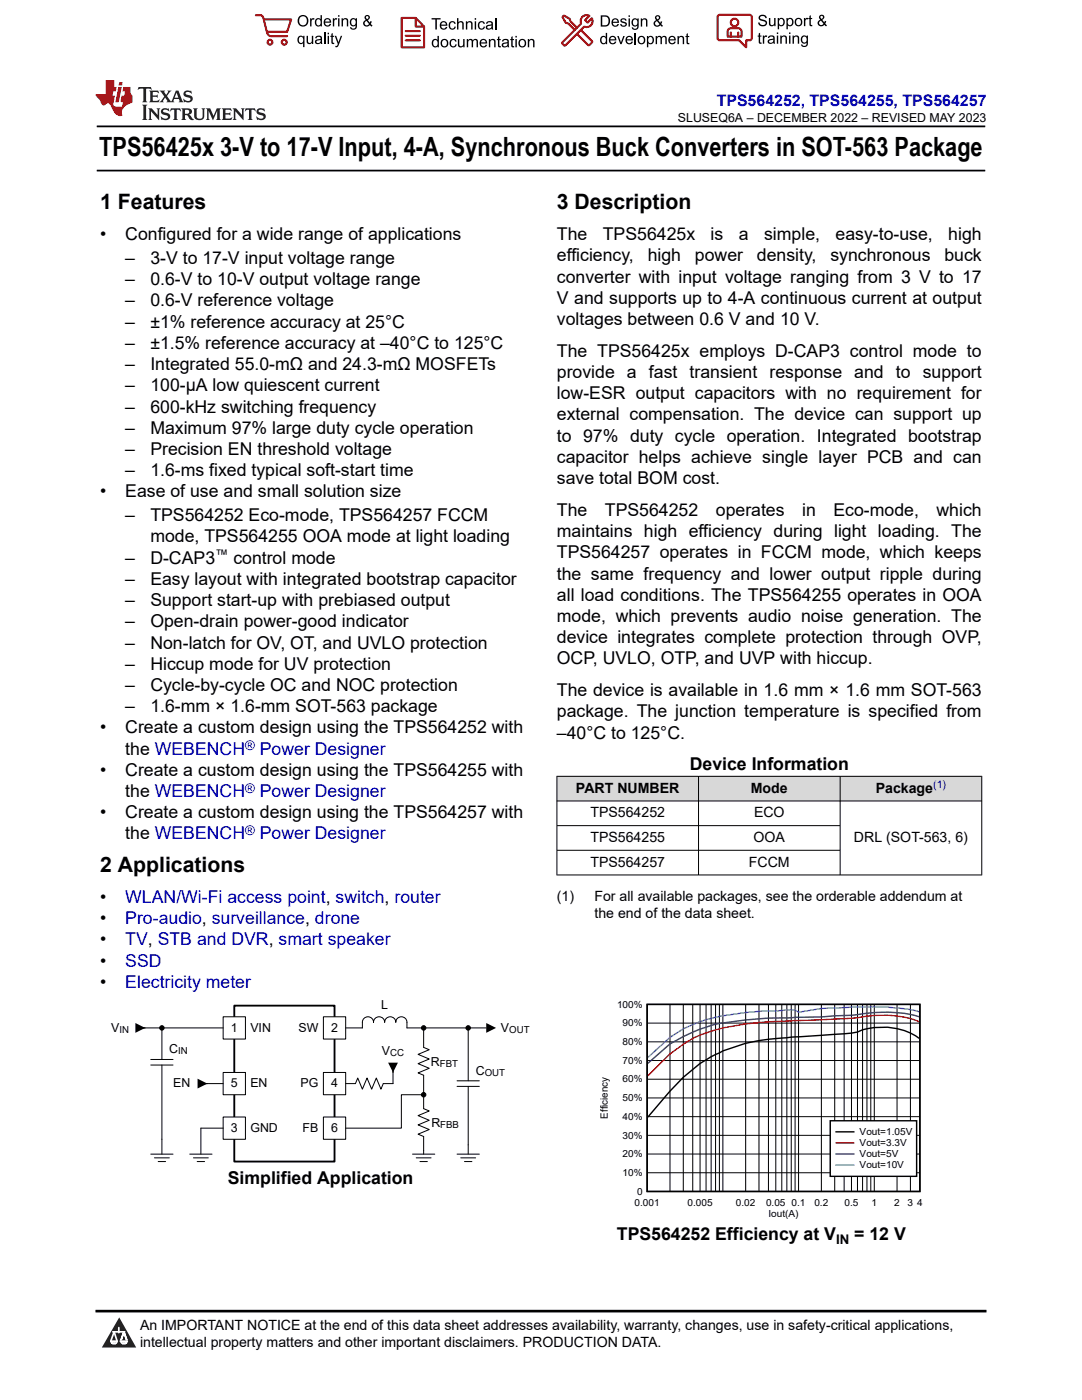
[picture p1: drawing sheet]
<svg xmlns="http://www.w3.org/2000/svg" width="216mm" height="279mm" viewBox="0 0 216 279" stroke-linecap="round" stroke-linejoin="round" font-family="sans-serif">
<path d="M19.3 25.2h177.3M19.3 34h177.3" fill="none" stroke="#000" stroke-width=".35"/>
<g fill="#d8d8d8">
<path d="M111.1 154.9h84.8v5h-84.8z" fill-rule="evenodd"/>
<path d="M111.2 155h28.1v4.8h-28.1z" fill-rule="evenodd"/>
<path d="M139.4 155h28.2v4.8h-28.2z" fill-rule="evenodd"/>
<path d="M167.7 155h28.1v4.8h-28.1z" fill-rule="evenodd"/>
</g>
<path d="M111.1 154.9h84.9M111.1 159.9h84.9M111.1 154.9v19.8M139.4 154.9v19.8M167.6 154.9v19.8M195.9 154.9v19.8M111.1 164.8h56.6M111.1 174.6h84.9M111.1 169.7h56.6" fill="none" stroke="#000" stroke-width=".2"/>
<path d="M46.8 200.7h20v31.1h-20z" fill="none" stroke="#000" stroke-width=".37"/>
<g fill="#fff" stroke="#000" stroke-width=".2">
<path d="M44.5 214h4.5v4.5h-4.5z" fill-rule="evenodd"/>
<path d="M44.5 202.9h4.5v4.5h-4.5z" fill-rule="evenodd"/>
<path d="M44.5 222.9h4.5v4.5h-4.5z" fill-rule="evenodd"/>
<path d="M64.5 214h4.5v4.5h-4.5z" fill-rule="evenodd"/>
<path d="M64.5 202.9h4.5v4.5h-4.5z" fill-rule="evenodd"/>
<path d="M64.5 222.9h4.5v4.5h-4.5z" fill-rule="evenodd"/>
</g>
<g fill="none" stroke="#000" stroke-width=".2">
<path d="M27.7 205.1h16.8M30.1 212.6h4.4M30.1 211.4h4.4M32.3 205.1v6.3M32.3 212.6v17.7M44.5 216.3h-4.4M69 205.1h3.3v-1.1a1.11 1.11 0 0 1 1.1-1.1 1.11 1.11 0 0 1 1.1 1.1 1.11 1.11 0 0 1 1.1-1.1 1.11 1.11 0 0 1 1.2 1.1 1.11 1.11 0 0 1 1.1-1.1 1.11 1.11 0 0 1 1.1 1.1 1.11 1.11 0 0 1 1.1-1.1 1.11 1.11 0 0 1 1.1 1.1v1.1h15.8M78.4 212.9v3.4h-1.9l-.5 1.1-.9-2.3-.9 2.3-1-2.3-.9 2.3-.9-2.3-.5 1.2h-1.9M84.5 205.1v3.9l1.1 .5-2.2 .9 2.2 .9-2.2 1 2.2 .9-2.2 .9 1.1 .5v6.7l1.1 .4-2.2 .9 2.2 1-2.2 .9 2.2 .9-2.2 .9 1.1 .5v3.5M84.5 218.5h-4.4v6.6h-11.1M91.2 216.8h4.4M91.2 215.7h4.4"/>
<path d="M93.4 205.1v10.6M93.4 216.8v13.5M129.1 219.1h54.5M129.1 215.4h54.5M129.1 211.7h54.5M129.1 207.9h54.5M129.1 204.2h54.5M133.7 200.4v37.4M136.3 200.4v37.4M138.2 200.4v37.4M139.7 200.4v37.4M140.9 200.4v37.4"/>
<path d="M141.9 200.4v37.4M142.8 200.4v37.4M143.5 200.4v37.4M144.2 200.4v37.4M148.8 200.4v37.4M151.4 200.4v37.4M153.3 200.4v37.4M154.8 200.4v37.4M156 200.4v37.4M157 200.4v37.4M157.9 200.4v37.4M158.7 200.4v37.4"/>
<path d="M159.3 200.4v37.4M163.9 200.4v37.4M166.6 200.4v37.4M168.4 200.4v37.4M169.9 200.4v37.4M171.1 200.4v37.4M172.1 200.4v37.4M173 200.4v37.4M173.8 200.4v37.4M174.5 200.4v37.4M179 200.4v37.4M181.7 200.4v37.4"/>
<path d="M30.1 230.3h4.4M30.8 231.1h3M31.6 231.8h1.4M37.9 230.3h4.4M38.6 231.1h3M39.3 231.8h1.5M44.5 225.1h-4.4v5.2M82.3 230.3h4.5M83.1 231.1h2.9M83.8 231.8h1.5M91.2 230.3h4.4M91.9 231.1h3"/>
<path d="M92.7 231.8h1.5M129.1 230.3h54.5M129.1 234h54.5M129.1 226.6h54.5M129.1 222.9h54.5"/>
</g>
<g fill="#000" stroke="#000" stroke-width=".2">
<circle cx="32.3" cy="205.1" r=".44"/>
<circle cx="84.5" cy="205.1" r=".44"/>
<circle cx="84.5" cy="218.5" r=".44"/>
<circle cx="93.4" cy="205.1" r=".44"/>
</g>
<path d="M27 204.2l2 .9-2 1zM39.4 215.3l2 1-2 .9zM77.4 212.1h2l-1 1.9zM97 204.2l2 .9-2 1z" fill="#000"/>
<path d="M129.1 200.5h54.4v37.3h-54.4zM183.4 207.2a12.9 12.9 0 0 0-12.3-1.2l-2.7 .3-9.1 .6a74 74 0 0 0-10.5 1.3l-4.6 1.5a29.8 29.8 0 0 0-10.5 8.1l-4.4 5.1" fill="none" stroke="#000" stroke-width=".28"/>
<path d="M183.4 203.9a21.5 21.5 0 0 0-12.3-.8l-16.3 .8a52 52 0 0 0-12.9 1.9 20.7 20.7 0 0 0-8.2 4.5l-4.4 4.4" fill="none" stroke="#f00" stroke-width=".28"/>
<path d="M183.4 202.9a29.3 29.3 0 0 0-13.5-.3l-6 .4-9.1 .2a69.4 69.4 0 0 0-12.9 1.5 32 32 0 0 0-8.2 3.6l-4.4 3.9" fill="none" stroke="#156" stroke-width=".28"/>
<path d="M183.4 201.9a44.1 44.1 0 0 0-12.3-.9l-7.2 .3-4.6 .7-.6-.4-3.9 .2a56 56 0 0 0-12.9 1.4 24 24 0 0 0-8.2 3.8l-4.4 4" fill="none" stroke="#0bc" stroke-width=".28"/>
<path d="M165.7 223.7h17.2v11.1h-17.2z" fill-rule="evenodd" fill="#fff"/>
<path d="M165.7 223.7h17.2v11.1h-17.2zM166.8 225.9h3.6" fill="none" stroke="#000" stroke-width=".28"/>
<path d="M166.8 228.1h3.6" fill="none" stroke="#f00" stroke-width=".28"/>
<path d="M166.8 230.3h3.6" fill="none" stroke="#156" stroke-width=".28"/>
<path d="M166.8 232.5h3.6" fill="none" stroke="#0bc" stroke-width=".28"/>
<path d="M0 0h215.9v23.8h-215.9z" fill-rule="evenodd" fill="#fff"/>
<path d="M27.7 17.4l-.2 .6 .5-.3h.6v.1v2.2l-.2 .4h1l-.2-.4v-2.2v-.1h.5l.5 .3-.1-.6zM29.8 18.1l.2 .4v1.5l-.2 .4h1.9l.1-.6a1.08 1.08 0 0 1-1.3 .2v-.7h.6l.4 .2v-.6l-.4 .2h-.6v-.6l.2-.1a1 1 0 0 1 1 .2l-.1-.5zM31.8 18.1l1 1.1-1 1.2h.9l-.2-.2 .4-.7 .5 .7-.2 .2h1.6l-.2-.2 .1-.4h1l.1 .4-.1 .2h.9l-.2-.3-.8-2h-.5l-1 2.2-.8-1.1 .9-1.1h-.8l.2 .2-.5 .7-.3-.7 .1-.2zM35.2 18.5l.4 1h-.8zM36.8 18.2a.65 .65 0 0 0-.2 .7 .65 .65 0 0 0 .6 .5l.7 .2 .1 .2a.79 .79 0 0 1-.7 .4 .79 .79 0 0 1-.7-.5l.1 .7 .2-.1a.93 .93 0 0 0 1.1 .1 .93 .93 0 0 0 .4-1 1.46 1.46 0 0 0-1.2-.6l-.1-.3a1.09 1.09 0 0 1 1.2 .2l-.2-.6-.1 .1-.6-.2zM28.4 20.9l.2 .4v2.3l-.2 .3h1l-.2-.3v-2.3l.2-.4zM29.6 21.6l.2 .4v1.6l-.2 .3h.8l-.3-.3v-1.4l1.7 1.8v-2l.2-.4h-.8l.2 .2 .1 1.1-1.2-1.3zM32.3 21.8a.65 .65 0 0 0-.2 .7 .65 .65 0 0 0 .7 .4l.6 .2 .1 .2a.79 .79 0 0 1-.7 .4 .79 .79 0 0 1-.7-.5l.1 .7 .2-.1a.93 .93 0 0 0 1.1 .1 .93 .93 0 0 0 .4-.9 1.46 1.46 0 0 0-1.2-.6l-.1-.4a1.09 1.09 0 0 1 1.2 .2l-.2-.6-.1 .1-.6-.1zM34.1 21.6l-.1 .7a.63 .63 0 0 1 .7-.4l.1 1.7-.3 .3h1l-.2-.3v-1.7a.66 .66 0 0 1 .8 .4l-.1-.7zM36.2 21.6l.2 .4v1.6l-.2 .3h.9l-.2-.2v-.7h.5l.1 .2a.79 .79 0 0 0 1.2 .6l-1-.9a.61 .61 0 0 0 .6-.6 .61 .61 0 0 0-.5-.6zM36.9 21.9h.2a.47 .47 0 0 1 .5 .1 .47 .47 0 0 1 .1 .5l-.2 .2h-.6zM38.5 21.6l.2 .2a2.27 2.27 0 0 0 .4 2 1.04 1.04 0 0 0 1.7-.7v-1.3l.2-.2h-.8l.2 .4v1.1a.6 .6 0 0 1-.6 .6 .6 .6 0 0 1-.6-.6v-1.1l.3-.4zM41.1 21.6l.2 .4v1.6l-.2 .3h.7l-.2-.3v-1.5l.9 1.9 .8-1.9v1.5l-.2 .3h1l-.3-.3v-1.6l.3-.4h-.8l-.7 1.5-.7-1.5zM44.3 21.6l.2 .4v1.6l-.2 .3h1.9l.1-.5a1.09 1.09 0 0 1-1.3 .1v-.6h.6l.4 .1v-.6l-.4 .2h-.6v-.6l.2-.1a1.01 1.01 0 0 1 1 .3l-.1-.6zM46.4 21.6l.3 .4v1.6l-.3 .3h.8l-.2-.3v-1.4l1.6 1.8v-2l.2-.4h-.7l.2 .2v1.1l-1.2-1.3zM49 21.6l-.1 .7a.63 .63 0 0 1 .8-.4v1.7l-.3 .3h1l-.2-.3v-1.7a.66 .66 0 0 1 .8 .4l-.1-.7zM51.4 21.8a.65 .65 0 0 0-.2 .7 .65 .65 0 0 0 .6 .4l.6 .2 .2 .2a.79 .79 0 0 1-.8 .4 .79 .79 0 0 1-.6-.5l.1 .7 .2-.1a.93 .93 0 0 0 1 .1 .93 .93 0 0 0 .5-.9 1.46 1.46 0 0 0-1.3-.6l-.1-.4a1.09 1.09 0 0 1 1.3 .2l-.2-.6-.2 .1-.5-.1z" fill="#231f20"/>
<path d="M21.1 16v2.8h-2.1l.1 .3 .9 1a.95 .95 0 0 0 .9 .9 .59 .59 0 0 1 .6-.4 .59 .59 0 0 1 .5 .4l.4 .8a1.59 1.59 0 0 0 2.1 1.3 1.61 1.61 0 0 1 1-2.2l1-.4-.1-1.5a1.59 1.59 0 0 1-.4-1.6h-1.4l-.2 .9h.5l-.1 .8h-.5l-.2 1v.2l.4 .1-.2 .9h-.6a.73 .73 0 0 1-1.1-.7l.3-1.5h-.5l.2-.8h.5l.2-.9h-.5v-1.4zM23.6 17.4l-.6 3h.7l.6-3zM23.8 16.4l-.1 .7h.7l.1-.7z" fill="#ed1c24"/>
<g fill="#000">
<path d="M59.4 4.2a1.12 1.12 0 0 1 2.2 0 1.12 1.12 0 0 1-2.2 0zM59.9 3.5a.89 .89 0 0 0-.1 1.1 .89 .89 0 0 0 1.1 .4 .88 .88 0 0 0 .3-1.3 .88 .88 0 0 0-1.3-.2z" fill-rule="evenodd"/>
<path d="M59.5 7.3l.5-.2 .5 .3v-.3h.3v2.3h-.3v-.8a.74 .74 0 0 1-1 0 .74 .74 0 0 1-.1-1zM59.8 7.5a.57 .57 0 0 0-.2 .7 .57 .57 0 0 0 .8 .2 .57 .57 0 0 0 .1-.7 .57 .57 0 0 0-.7-.2z" fill-rule="evenodd"/>
<path d="M61.9 3.6h.2v.3l.2-.2 .3-.1 .2 .1-.1 .3a.36 .36 0 0 0-.5 0 .36 .36 0 0 0 0 .4v.9h-.3z" fill-rule="evenodd"/>
<path d="M61.2 7.1h.3v.9a.41 .41 0 0 0 .4 .6 .41 .41 0 0 0 .3-.6v-.9h.3v1.7h-.2v-.3a.58 .58 0 0 1-.7 .3 .58 .58 0 0 1-.4-.6z" fill-rule="evenodd"/>
<path d="M63 3.8l.5-.2 .5 .2v-.8h.2v2.3h-.2v-.2a.75 .75 0 0 1-1-.1 .75 .75 0 0 1-.1-1zM63.2 4a.57 .57 0 0 0-.1 .7 .57 .57 0 0 0 .8 .2 .57 .57 0 0 0 .1-.7 .57 .57 0 0 0-.8-.2z" fill-rule="evenodd"/>
<path d="M63 7.3a.74 .74 0 0 1 1-.1 .74 .74 0 0 1 .3 .9v.7h-.3v-.2a.57 .57 0 0 1-.8 .2 .57 .57 0 0 1-.2-.8l1-.3a.41 .41 0 0 0-.4-.4 .41 .41 0 0 0-.4 .4l-.3-.1zM63.2 8.2a.35 .35 0 0 0 .2 .5 .35 .35 0 0 0 .5-.3l.1-.4z" fill-rule="evenodd"/>
<path d="M65.4 6.5h.3v.3h-.3zM65.4 7.1h.3v1.7h-.3z" fill-rule="evenodd"/>
<path d="M64.8 3.8a.76 .76 0 0 1 .9-.1 .76 .76 0 0 1 .4 .8h-1.2a.47 .47 0 0 0 .3 .6 .47 .47 0 0 0 .6-.4l.3 .1a.82 .82 0 0 1-1.3 .3 .82 .82 0 0 1 0-1.3zM65 4l-.1 .3h.9l-.3-.4z" fill-rule="evenodd"/>
<path d="M66.4 3.6h.3v.3l.1-.2 .4-.1 .1 .1-.1 .3a.36 .36 0 0 0-.4 0 .36 .36 0 0 0-.1 .4v.9h-.3z" fill-rule="evenodd"/>
<path d="M66.1 6.7l.3-.1v.5h.3v.3h-.3v.9l.1 .2h.2v.3a.41 .41 0 0 1-.4-.1 .41 .41 0 0 1-.2-.4v-.9h-.2v-.3h.2z" fill-rule="evenodd"/>
<path d="M66.8 7.1h.3l.4 1.4 .5-1.4h.3l-.6 1.7a.57 .57 0 0 1-.8 .6v-.3a.37 .37 0 0 0 .5-.3z" fill-rule="evenodd"/>
<path d="M67.5 3h.2v.3h-.2zM67.5 3.6h.2v1.7h-.2z" fill-rule="evenodd"/>
<path d="M68.2 3.6h.2v.3a.58 .58 0 0 1 .7-.3 .58 .58 0 0 1 .4 .7v1h-.3v-1a.4 .4 0 0 0-.4-.5 .4 .4 0 0 0-.4 .6v.9h-.2z" fill-rule="evenodd"/>
<path d="M70 3.8l.5-.2 .5 .2v-.2h.2v1.5a.71 .71 0 0 1-.5 .8 .71 .71 0 0 1-.8-.5h.2a.46 .46 0 0 0 .6 .3 .46 .46 0 0 0 .3-.6 .78 .78 0 0 1-1.1-.2 .78 .78 0 0 1 .1-1.1zM70.2 4a.53 .53 0 0 0-.1 .8 .53 .53 0 0 0 .8 0 .54 .54 0 0 0 0-.7 .54 .54 0 0 0-.7-.1z" fill-rule="evenodd"/>
<path d="M72.9 3.1a.53 .53 0 0 1 .8 .1 .53 .53 0 0 1-.3 .8l.4 .5 .1-.3 .3 .1-.2 .5 .3 .3-.2 .2-.3-.3a.71 .71 0 0 1-1.2 .1 .71 .71 0 0 1 .4-1.1l-.3-.5zM73 3.5a.3 .3 0 0 0 .6 0 .3 .3 0 0 0-.6 0zM72.9 4.3a.45 .45 0 0 0 0 .7 .45 .45 0 0 0 .7-.2l-.5-.6z" fill-rule="evenodd"/>
<path d="M86.1 3.6h1.8v.3h-.7v2h-.3v-2h-.8z" fill-rule="evenodd"/>
<path d="M86.3 8l.5-.2 .5 .2v-.8h.3v2.2h-.3v-.2a.76 .76 0 0 1-1 0 .76 .76 0 0 1-.1-1zM86.6 8.1a.58 .58 0 0 0-.2 .8 .58 .58 0 0 0 .8 .2 .58 .58 0 0 0 .1-.8 .58 .58 0 0 0-.7-.2z" fill-rule="evenodd"/>
<path d="M88.2 7.9a.81 .81 0 0 1 1.1 .2 .81 .81 0 0 1-.2 1.1 .81 .81 0 0 1-1.1-.1l-.1-.8zM88.3 8.1a.57 .57 0 0 0 0 .9 .57 .57 0 0 0 .8 0 .57 .57 0 0 0 0-.8 .57 .57 0 0 0-.8-.1z" fill-rule="evenodd"/>
<path d="M88 4.4a.77 .77 0 0 1 .9-.1 .77 .77 0 0 1 .4 .8h-1.3a.48 .48 0 0 0 .4 .6 .48 .48 0 0 0 .6-.3h.3a.83 .83 0 0 1-1.3 .4 .83 .83 0 0 1 0-1.4zM88.2 4.6l-.2 .3h1l-.3-.4z" fill-rule="evenodd"/>
<path d="M89.7 4.4a.7 .7 0 0 1 1.2 .3l-.2 .1a.45 .45 0 0 0-.6-.3 .45 .45 0 0 0-.3 .6 .45 .45 0 0 0 .3 .6 .45 .45 0 0 0 .6-.4h.3a.76 .76 0 0 1-1.1 .6 .76 .76 0 0 1-.3-1.1z" fill-rule="evenodd"/>
<path d="M89.9 8a.7 .7 0 0 1 1.2 .3h-.3a.45 .45 0 0 0-.5-.3 .45 .45 0 0 0-.3 .6 .45 .45 0 0 0 .3 .6 .45 .45 0 0 0 .6-.4l.2 .1a.76 .76 0 0 1-1 .5 .76 .76 0 0 1-.4-1.1z" fill-rule="evenodd"/>
<path d="M91.2 3.6h.3v.8a.59 .59 0 0 1 .7-.2 .59 .59 0 0 1 .3 .7v1h-.2v-1a.4 .4 0 0 0-.5-.4 .4 .4 0 0 0-.3 .5v.9h-.3z" fill-rule="evenodd"/>
<path d="M91.4 7.8h.2v.9a.41 .41 0 0 0 .5 .5 .41 .41 0 0 0 .3-.5v-.9h.3v1.6h-.3v-.2a.58 .58 0 0 1-.7 .3 .58 .58 0 0 1-.3-.7z" fill-rule="evenodd"/>
<path d="M93 4.2h.2v.3a.59 .59 0 0 1 .7-.3 .59 .59 0 0 1 .4 .7v1h-.3v-1a.41 .41 0 0 0-.4-.5 .41 .41 0 0 0-.4 .6v.9h-.2z" fill-rule="evenodd"/>
<path d="M93.1 7.8h.3v.2a.56 .56 0 0 1 1 0 .54 .54 0 0 1 .6-.2 .54 .54 0 0 1 .4 .5v1.1h-.3v-1a.34 .34 0 0 0-.3-.4 .34 .34 0 0 0-.4 .3v1.1h-.3v-1a.38 .38 0 0 0-.5-.4 .38 .38 0 0 0-.2 .6v.8h-.3z" fill-rule="evenodd"/>
<path d="M94.7 3.6h.3v.3h-.3zM94.7 4.2h.3v1.7h-.3z" fill-rule="evenodd"/>
<path d="M95.5 4.4a.7 .7 0 0 1 1.3 .3l-.3 .1a.45 .45 0 0 0-.6-.3 .45 .45 0 0 0-.3 .6 .45 .45 0 0 0 .3 .6 .45 .45 0 0 0 .6-.4h.3a.76 .76 0 0 1-1.1 .6 .76 .76 0 0 1-.3-1.1z" fill-rule="evenodd"/>
<path d="M95.9 8a.77 .77 0 0 1 .9-.2 .77 .77 0 0 1 .4 .9h-1.2a.48 .48 0 0 0 .3 .5 .48 .48 0 0 0 .6-.3h.3a.83 .83 0 0 1-1.3 .4 .83 .83 0 0 1 0-1.3zM96.1 8.1l-.1 .4h.9l-.2-.5z" fill-rule="evenodd"/>
<path d="M97.5 7.8h.3v.2a.59 .59 0 0 1 .7-.2 .59 .59 0 0 1 .4 .6v1h-.3v-1a.41 .41 0 0 0-.5-.4 .41 .41 0 0 0-.3 .5v.9h-.3z" fill-rule="evenodd"/>
<path d="M97.1 4.4a.74 .74 0 0 1 1-.1 .74 .74 0 0 1 .3 .9v.7h-.3v-.2a.59 .59 0 0 1-.8 .2 .59 .59 0 0 1-.3-.8l1.1-.3a.42 .42 0 0 0-.4-.4 .42 .42 0 0 0-.5 .4l-.2-.1zM97.3 5.3a.36 .36 0 0 0 .2 .5 .36 .36 0 0 0 .5-.2l.1-.5z" fill-rule="evenodd"/>
<path d="M99.4 7.4l.2-.2v.6h.3v.2h-.3v1l.1 .2h.2l.1 .2a.41 .41 0 0 1-.5 0 .41 .41 0 0 1-.1-.4v-1h-.2v-.2h.2z" fill-rule="evenodd"/>
<path d="M100.3 8a.74 .74 0 0 1 .9-.2 .74 .74 0 0 1 .3 .9l.1 .7h-.3v-.2a.59 .59 0 0 1-.8 .3 .59 .59 0 0 1-.3-.8l1-.3a.42 .42 0 0 0-.3-.4 .42 .42 0 0 0-.5 .3h-.3zM100.5 8.8a.36 .36 0 0 0 .1 .5 .36 .36 0 0 0 .5-.2l.2-.5z" fill-rule="evenodd"/>
<path d="M102 7.4l.3-.2v.6h.3v.2h-.3v1l.1 .2h.2v.2a.41 .41 0 0 1-.5 0 .41 .41 0 0 1-.1-.4v-1h-.2v-.2h.2z" fill-rule="evenodd"/>
<path d="M102.8 7.2h.3v.3h-.3zM102.8 7.8h.3v1.6h-.3z" fill-rule="evenodd"/>
<path d="M103.7 7.9a.81 .81 0 0 1 1.1 .2 .81 .81 0 0 1-.1 1.1 .81 .81 0 0 1-1.2-.1v-.8zM103.9 8.1a.57 .57 0 0 0-.1 .9 .57 .57 0 0 0 .8 0 .57 .57 0 0 0 0-.8 .57 .57 0 0 0-.7-.1z" fill-rule="evenodd"/>
<path d="M105.3 7.8h.3v.2a.59 .59 0 0 1 .7-.2 .59 .59 0 0 1 .4 .6v1h-.3v-1a.41 .41 0 0 0-.5-.4 .41 .41 0 0 0-.3 .5v.9h-.3z" fill-rule="evenodd"/>
<path d="M119.9 3.1h.7a1.12 1.12 0 0 1 1.1 1.1 1.12 1.12 0 0 1-1 1.1h-.8zM120.2 3.3v1.7h.4a.86 .86 0 0 0 .8-.8 .86 .86 0 0 0-.8-.9z" fill-rule="evenodd"/>
<path d="M119.9 7.4l.5-.3 .5 .3v-.8h.2v2.2h-.2v-.2a.75 .75 0 0 1-1 0 .75 .75 0 0 1-.1-1zM120.1 7.5a.57 .57 0 0 0-.1 .8 .57 .57 0 0 0 .8 .2 .57 .57 0 0 0 .1-.8 .57 .57 0 0 0-.8-.2z" fill-rule="evenodd"/>
<path d="M121.7 7.4a.76 .76 0 0 1 .9-.2 .76 .76 0 0 1 .4 .9h-1.2a.47 .47 0 0 0 .3 .5 .47 .47 0 0 0 .6-.3h.3a.82 .82 0 0 1-1.3 .4 .82 .82 0 0 1 0-1.3zM121.9 7.5l-.1 .3h.9l-.3-.4z" fill-rule="evenodd"/>
<path d="M122.2 3.9a.76 .76 0 0 1 .9-.2 .76 .76 0 0 1 .4 .9h-1.2a.47 .47 0 0 0 .4 .5 .47 .47 0 0 0 .5-.3h.3a.82 .82 0 0 1-1.3 .4 .82 .82 0 0 1 0-1.3zM122.5 4l-.2 .3h.9l-.2-.4z" fill-rule="evenodd"/>
<path d="M123.9 3.8a.71 .71 0 0 1 1.1 .3h-.2a.32 .32 0 0 0-.4-.3 .32 .32 0 0 0-.3 .4h.1a.75 .75 0 0 1 .9 .8 .72 .72 0 0 1-.7 .3 .72 .72 0 0 1-.7-.5h.3a.36 .36 0 0 0 .4 .4 .36 .36 0 0 0 .3-.5 .8 .8 0 0 1-.9-.7z" fill-rule="evenodd"/>
<path d="M123.2 7.2h.3l.4 1.3 .5-1.3h.3l-.7 1.6h-.2z" fill-rule="evenodd"/>
<path d="M125.4 3.1h.3v.3h-.3zM125.4 3.7h.3v1.6h-.3z" fill-rule="evenodd"/>
<path d="M125 7.4a.76 .76 0 0 1 .9-.2 .76 .76 0 0 1 .4 .9h-1.2a.47 .47 0 0 0 .3 .5 .47 .47 0 0 0 .6-.3h.3a.82 .82 0 0 1-1.3 .4 .82 .82 0 0 1 0-1.3zM125.2 7.5l-.1 .3h.9l-.2-.4z" fill-rule="evenodd"/>
<path d="M126.2 3.9l.5-.3 .5 .3v-.2h.2v1.4a.71 .71 0 0 1-.5 .8 .71 .71 0 0 1-.8-.5l.2 .1a.46 .46 0 0 0 .6 .2 .46 .46 0 0 0 .3-.6 .78 .78 0 0 1-1.1-.1 .78 .78 0 0 1 .1-1.1zM126.4 4a.53 .53 0 0 0-.1 .8 .53 .53 0 0 0 .8 0 .54 .54 0 0 0 0-.7 .54 .54 0 0 0-.7-.1z" fill-rule="evenodd"/>
<path d="M127.5 7.3a.8 .8 0 0 1 1.1 .2 .8 .8 0 0 1-.1 1.1 .8 .8 0 0 1-1.2-.1v-.8zM127.7 7.5a.56 .56 0 0 0-.1 .9 .56 .56 0 0 0 .8-.1 .56 .56 0 0 0 0-.7 .56 .56 0 0 0-.7-.1z" fill-rule="evenodd"/>
<path d="M127.9 3.7h.2v.2a.58 .58 0 0 1 .7-.2 .58 .58 0 0 1 .4 .6v1h-.3v-1a.4 .4 0 0 0-.4-.4 .4 .4 0 0 0-.4 .5v.9h-.2z" fill-rule="evenodd"/>
<path d="M129.1 7.2h.2v.2a.72 .72 0 0 1 1-.1 .72 .72 0 0 1 .2 1 .64 .64 0 0 1-.5 .5 .64 .64 0 0 1-.6-.2v.8h-.3zM129.5 7.5a.56 .56 0 0 0-.2 .8 .56 .56 0 0 0 .8 .2 .56 .56 0 0 0 .1-.8 .56 .56 0 0 0-.7-.2z" fill-rule="evenodd"/>
<path d="M130.8 7.2h.3v.2a.55 .55 0 0 1 .9 0 .53 .53 0 0 1 .6-.3 .53 .53 0 0 1 .4 .6v1.1h-.2v-1a.34 .34 0 0 0-.3-.4 .34 .34 0 0 0-.4 .3v1.1h-.3v-1a.37 .37 0 0 0-.5-.4 .37 .37 0 0 0-.2 .6v.8h-.3z" fill-rule="evenodd"/>
<path d="M130.8 3.2a.53 .53 0 0 1 .9 .1 .53 .53 0 0 1-.4 .8l.4 .5 .2-.4 .2 .1-.2 .5 .4 .3-.2 .3-.3-.4a.71 .71 0 0 1-1.2 .1 .71 .71 0 0 1 .3-1.1l-.2-.5zM130.9 3.6a.3 .3 0 0 0 .6 0 .3 .3 0 0 0-.6 0zM130.9 4.3a.45 .45 0 0 0 0 .7 .45 .45 0 0 0 .7-.2l-.5-.6z" fill-rule="evenodd"/>
<path d="M133.6 7.4a.76 .76 0 0 1 .9-.2 .76 .76 0 0 1 .3 .9h-1.2a.47 .47 0 0 0 .4 .5 .47 .47 0 0 0 .6-.3h.2a.82 .82 0 0 1-1.2 .4 .82 .82 0 0 1 0-1.3zM133.8 7.5l-.2 .3h1l-.3-.4z" fill-rule="evenodd"/>
<path d="M135.2 7.2h.2v.2a.58 .58 0 0 1 .7-.2 .58 .58 0 0 1 .4 .6v1h-.3v-1a.4 .4 0 0 0-.4-.4 .4 .4 0 0 0-.3 .5v.9h-.3z" fill-rule="evenodd"/>
<path d="M137 6.8l.3-.2v.6h.2v.2h-.2v1v.2h.2l.1 .2a.41 .41 0 0 1-.5 0 .41 .41 0 0 1-.1-.5v-.9h-.2v-.2h.2z" fill-rule="evenodd"/>
<path d="M151.6 3.1a.88 .88 0 0 1 1.4 .5h-.3a.49 .49 0 0 0-.5-.5 .49 .49 0 0 0-.5 .6l.1 .1a1.06 1.06 0 0 1 1.2 1 .95 .95 0 0 1-.9 .4 .95 .95 0 0 1-.8-.7h.3a.58 .58 0 0 0 .6 .5 .58 .58 0 0 0 .5-.6l-.2-.1a.95 .95 0 0 1-1.1-.9z" fill-rule="evenodd"/>
<path d="M151.4 6.7l.3-.2v.6h.2v.2h-.2v1v.2h.2l.1 .2a.41 .41 0 0 1-.5 0 .41 .41 0 0 1-.1-.5v-.9h-.2v-.2h.2z" fill-rule="evenodd"/>
<path d="M152.2 7.1h.3v.2l.1-.2h.4h.1l-.1 .3a.36 .36 0 0 0-.4 0 .36 .36 0 0 0-.1 .5v.8h-.3z" fill-rule="evenodd"/>
<path d="M153.3 7.3a.74 .74 0 0 1 1-.2 .74 .74 0 0 1 .3 .9l.1 .7h-.3l-.1-.2a.57 .57 0 0 1-.8 .3 .57 .57 0 0 1-.1-.9l.9-.2a.41 .41 0 0 0-.4-.4 .41 .41 0 0 0-.4 .3h-.3zM153.5 8.1a.35 .35 0 0 0 .2 .5 .35 .35 0 0 0 .5-.2l.1-.5z" fill-rule="evenodd"/>
<path d="M153.4 3.6h.3v.9a.41 .41 0 0 0 .4 .5 .41 .41 0 0 0 .4-.5v-.9h.2v1.6h-.2v-.2a.58 .58 0 0 1-.7 .2 .58 .58 0 0 1-.4-.6z" fill-rule="evenodd"/>
<path d="M155 6.5h.3v.3h-.3zM155 7.1h.3v1.6h-.3z" fill-rule="evenodd"/>
<path d="M155.2 3.6h.2v.2a.72 .72 0 0 1 1-.1 .72 .72 0 0 1 .2 1 .64 .64 0 0 1-.5 .5 .64 .64 0 0 1-.6-.2v.8h-.3zM155.6 3.9a.56 .56 0 0 0-.2 .8 .56 .56 0 0 0 .8 .2 .56 .56 0 0 0 .1-.8 .56 .56 0 0 0-.7-.2z" fill-rule="evenodd"/>
<path d="M155.7 7.1h.3v.2a.58 .58 0 0 1 .7-.2 .58 .58 0 0 1 .3 .6v1h-.3v-1a.4 .4 0 0 0-.4-.4 .4 .4 0 0 0-.3 .5v.9h-.3z" fill-rule="evenodd"/>
<path d="M156.9 3.6h.3v.2a.72 .72 0 0 1 .9-.1 .72 .72 0 0 1 .2 1 .64 .64 0 0 1-.4 .5 .64 .64 0 0 1-.7-.2v.8h-.3zM157.3 3.9a.56 .56 0 0 0-.1 .8 .56 .56 0 0 0 .7 .2 .56 .56 0 0 0 .2-.8 .56 .56 0 0 0-.8-.2z" fill-rule="evenodd"/>
<path d="M157.4 6.5h.3v.3h-.3zM157.4 7.1h.3v1.6h-.3z" fill-rule="evenodd"/>
<path d="M158.1 7.1h.3v.2a.58 .58 0 0 1 .7-.2 .58 .58 0 0 1 .4 .6v1h-.3v-1a.4 .4 0 0 0-.5-.4 .4 .4 0 0 0-.3 .5v.9h-.3z" fill-rule="evenodd"/>
<path d="M158.8 3.7a.8 .8 0 0 1 1.1 .2 .8 .8 0 0 1-.1 1.1 .8 .8 0 0 1-1.1-.1l-.1-.8zM159 3.9a.56 .56 0 0 0-.1 .9 .56 .56 0 0 0 .9 0 .56 .56 0 0 0-.1-.8 .56 .56 0 0 0-.7-.1z" fill-rule="evenodd"/>
<path d="M160 7.3l.5-.2 .5 .2v-.2h.2v1.4a.71 .71 0 0 1-.5 .9 .71 .71 0 0 1-.9-.5h.3a.46 .46 0 0 0 .6 .2 .46 .46 0 0 0 .2-.6 .78 .78 0 0 1-1-.1 .78 .78 0 0 1 .1-1.1zM160.2 7.4a.53 .53 0 0 0-.1 .8 .53 .53 0 0 0 .8 0 .54 .54 0 0 0 0-.7 .54 .54 0 0 0-.7-.1z" fill-rule="evenodd"/>
<path d="M160.4 3.6h.3v.2l.1-.2h.4h.1l-.1 .3a.36 .36 0 0 0-.4 0 .36 .36 0 0 0-.1 .5v.8h-.3z" fill-rule="evenodd"/>
<path d="M161.5 3.2l.3-.2v.6h.3v.2h-.3v1v.2h.3v.2a.41 .41 0 0 1-.5 0 .41 .41 0 0 1-.1-.5v-.9h-.2v-.2h.2z" fill-rule="evenodd"/>
<path d="M163.6 3.1a.53 .53 0 0 1 .8 .1 .53 .53 0 0 1-.3 .8l.4 .5 .1-.3h.3l-.2 .5 .3 .3-.2 .3-.3-.3a.71 .71 0 0 1-1.2 .1 .71 .71 0 0 1 .4-1.2l-.3-.5zM163.7 3.5a.3 .3 0 0 0 .5 0 .3 .3 0 0 0-.5 0zM163.6 4.2a.45 .45 0 0 0 0 .8 .45 .45 0 0 0 .7-.3l-.5-.6z" fill-rule="evenodd"/>
</g>
<path d="M64.8 6.5v2.3M98.9 3.6v2.3M126.8 6.6v2.2" fill="none" stroke="#000" stroke-width=".28"/>
<g fill="none" stroke="#de0000" stroke-width=".42">
<path d="M51.1 3l1 .1a1.4 1.4 0 0 1 .6 1.2l.7 2.5a.95 .95 0 0 0 1.1 .4h2.8M52.7 3.9h5.4l-.8 2.4h-4M80.1 3.6h2.8v1.7h1.7v4.2h-4.5zM81 7.1h2.8M81 6.2h2.8M81 8.1h2.8M82.9 3.6l1.7 1.7M115.1 5.5l-1.3-1.2-.1-.5-1.2-.7-.3 .3 .7 1.1 .5 .2 1.3 1.3M115.9 6l2.2 2.2v.3l-.5 .5h-.3l-2.2-2.2zM115.9 6l.7-.7a1.19 1.19 0 0 0 1.3-.3 1.19 1.19 0 0 0 .2-1.4l-.9 .9-.4-.5 .8-.8a1.19 1.19 0 0 0-1.4 .1 1.19 1.19 0 0 0-.2 1.4l-3.8 3.7v.3l.3 .3h.3l2.3-2.2M143.2 3.2l.4-.2h6l.4 .2v4.4l-.2 .4-.9 .1v1.3l-1.4-1.3h-3.9l-.4-.3zM145.4 5.8l.4-.1h1.6a.61 .61 0 0 1 .6 .6v1h-2.8v-1z"/>
<path d="M145.8 6.5v.8M147.3 6.5v.8"/>
<circle cx="53.9" cy="8.4" r=".49"/>
<circle cx="56.7" cy="8.4" r=".49"/>
<circle cx="146.6" cy="4.5" r=".75"/>
</g>
<path d="M0 261.4h215.9v18h-215.9z" fill-rule="evenodd" fill="#fff"/>
<path d="M23.8 262.9l3.4 6h-6.9z" fill="#231f20"/>
<path d="M22.1 267.7h1.3l-.4 .5h-.3a.55 .55 0 0 1-.6-.5z" fill-rule="evenodd" fill="#fff"/>
<path d="M22.1 267.7h1.3l-.4 .5h-.3a.55 .55 0 0 1-.6-.5z" fill="none" stroke="#231f20" stroke-width=".34"/>
<path d="M22.1 267.7h1.3l-.4 .5h-.5zM22.6 265.8h.1M22.6 265.8h2.3zM23.7 265.9h.1M23.7 264.9v1zM24 267.7h.1" fill="none" stroke="#fff" stroke-width=".34"/>
<path d="M24.7 265.8l-.7 1.9z" fill="#fff"/>
<path d="M24.7 265.8l-.7 1.9z" fill="none" stroke="#fff" stroke-width=".34"/>
<path d="M24.7 265.8l.7 1.9z" fill="#fff"/>
<path d="M22.8 265.8l-.7 1.9zM22.8 265.8l.6 1.9zM24.7 265.8l.7 1.9zM25.3 267.7h.1" fill="none" stroke="#fff" stroke-width=".34"/>
<path d="M24.1 267.7h1.3a.65 .65 0 0 1-.6 .5 .65 .65 0 0 1-.7-.5z" fill-rule="evenodd" fill="#fff"/>
<path d="M24.1 267.7h1.3a.65 .65 0 0 1-.6 .5 .65 .65 0 0 1-.7-.5z" fill="none" stroke="#231f20" stroke-width=".34"/>
<path d="M24 267.7h.1M24.1 267.7h1.3l-.4 .5h-.5z" fill="none" stroke="#fff" stroke-width=".34"/>
<path d="M19 261.7h177.8" fill="none" stroke="#000" stroke-width=".53"/>
<text font-size="5.3" x="19.8" y="31.2">TPS56425x 3-V to 17-V Input, 4-A, Synchronous Buck Converters in SOT-563 Package</text>
<g font-size="4.2">
<text x="20" y="41.8">1 Features</text>
<text x="111.1" y="41.8">3 Description</text>
<text x="20" y="174.1">2 Applications</text>
</g>
<g font-size="3.5">
<text x="20" y="47.9">•</text>
<text x="25" y="47.9">Configured for a wide range of applications</text>
<text x="111.1" y="47.9">The</text>
<text x="120.3" y="47.9">TPS56425x</text>
<text x="141.8" y="47.9">is</text>
<text x="147.4" y="47.9">a</text>
<text x="152.5" y="47.9">simple,</text>
<text x="166.7" y="47.9">easy-to-use,</text>
<text x="189.2" y="47.9">high</text>
<text x="25" y="52.7">–</text>
<text x="30" y="52.7">3-V to 17-V input voltage range</text>
<text x="111.1" y="52.2">efficiency,</text>
<text x="129.2" y="52.2">high</text>
<text x="138.7" y="52.2">power</text>
<text x="151" y="52.2">density,</text>
<text x="165.7" y="52.2">synchronous</text>
<text x="188.4" y="52.2">buck</text>
<text x="25" y="56.9">–</text>
<text x="30" y="56.9">0.6-V to 10-V output voltage range</text>
<text x="111.1" y="56.4">converter with input voltage ranging from 3 V to 17</text>
<text x="25" y="61.2">–</text>
<text x="25" y="65.4">–</text>
<text x="30" y="61.2">0.6-V reference voltage</text>
<text x="30" y="65.4">±1% reference accuracy at 25°C</text>
<text x="111.1" y="64.9">voltages between 0.6 V and 10 V.</text>
<text x="111.1" y="60.6">V and supports up to 4-A continuous current at output</text>
<text x="25" y="69.6">–</text>
<text x="30" y="69.6">±1.5% reference accuracy at –40°C to 125°C</text>
<text x="111.1" y="71.2">The TPS56425x employs D-CAP3 control mode to</text>
<text x="25" y="73.9">–</text>
<text x="30" y="73.9">Integrated 55.0-mΩ and 24.3-mΩ MOSFETs</text>
<text x="111.1" y="75.5">provide a fast transient response and to support</text>
<text x="25" y="78.1">–</text>
<text x="25" y="82.3">–</text>
<text x="30" y="78.1">100-μA low quiescent current</text>
<text x="30" y="82.3">600-kHz switching frequency</text>
<text x="111.1" y="79.7">low-ESR output capacitors with no requirement for</text>
<text x="111.1" y="83.9">external compensation. The device can support up</text>
<text x="25" y="86.6">–</text>
<text x="30" y="86.6">Maximum 97% large duty cycle operation</text>
<text x="111.1" y="88.2">to 97% duty cycle operation. Integrated bootstrap</text>
<text x="25" y="90.8">–</text>
<text x="25" y="95">–</text>
<text x="30" y="90.8">Precision EN threshold voltage</text>
<text x="30" y="95">1.6-ms fixed typical soft-start time</text>
<text x="111.1" y="92.4">capacitor helps achieve single layer PCB and can</text>
<text x="20" y="99.3">•</text>
<text x="25" y="99.3">Ease of use and small solution size</text>
<text x="111.1" y="96.6">save total BOM cost.</text>
<text x="25" y="104">–</text>
<text x="30" y="104">TPS564252 Eco-mode, TPS564257 FCCM</text>
<text x="111.1" y="107.2">maintains high efficiency during light loading. The</text>
<text x="111.1" y="103">The</text>
<text x="120.7" y="103">TPS564252</text>
<text x="142.8" y="103">operates</text>
<text x="160.1" y="103">in</text>
<text x="166.3" y="103">Eco-mode,</text>
<text x="186.9" y="103">which</text>
<text x="25" y="112.5">–</text>
<text x="30" y="108.3">mode, TPS564255 OOA mode at light loading</text>
<text x="30" y="112.5">D-CAP3</text>
<text x="46.6" y="112.5">control mode</text>
<text x="111.1" y="111.4">TPS564257 operates in FCCM mode, which keeps</text>
<text x="25" y="116.7">–</text>
<text x="30" y="116.7">Easy layout with integrated bootstrap capacitor</text>
<text x="111.1" y="115.7">the same frequency and lower output ripple during</text>
<text x="111.1" y="119.9">all load conditions. The TPS564255 operates in OOA</text>
<text x="25" y="121">–</text>
<text x="25" y="125.2">–</text>
<text x="30" y="121">Support start-up with prebiased output</text>
<text x="30" y="125.2">Open-drain power-good indicator</text>
<text x="111.1" y="124.1">mode, which prevents audio noise generation. The</text>
<text x="25" y="129.4">–</text>
<text x="30" y="129.4">Non-latch for OV, OT, and UVLO protection</text>
<text x="111.1" y="128.4">device integrates complete protection through OVP,</text>
<text x="25" y="133.7">–</text>
<text x="25" y="137.9">–</text>
<text x="30" y="133.7">Hiccup mode for UV protection</text>
<text x="30" y="137.9">Cycle-by-cycle OC and NOC protection</text>
<text x="111.1" y="132.6">OCP, UVLO, OTP, and UVP with hiccup.</text>
<text x="25" y="142.1">–</text>
<text x="30" y="142.1">1.6-mm × 1.6-mm SOT-563 package</text>
<text x="111.1" y="143.2">package. The junction temperature is specified from</text>
<text x="111.1" y="139">The device is available in 1.6 mm × 1.6 mm SOT-563</text>
<text x="20" y="146.4">•</text>
<text x="25" y="146.4">Create a custom design using the TPS564252 with</text>
<text x="111.1" y="147.4">–40°C to 125°C.</text>
<text x="20" y="154.8">•</text>
<text x="25" y="150.6">the WEBENCH</text>
<text x="25" y="154.8">Create a custom design using the TPS564255 with</text>
<text x="137.6" y="153.8">Device Information</text>
<text x="25" y="159.1">the WEBENCH</text>
<text x="20" y="163.3">•</text>
<text x="25" y="163.3">Create a custom design using the TPS564257 with</text>
<text x="25" y="167.5">the WEBENCH</text>
<text x="20" y="180.2">•</text>
<text x="20" y="184.5">•</text>
<text x="20" y="188.7">•</text>
<text x="20" y="192.9">•</text>
<text x="20" y="197.2">•</text>
<text x="45.5" y="236.2">Simplified Application</text>
<text x="123.1" y="247.5">TPS564252 Efficiency at V</text>
<text x="170.5" y="247.5">= 12 V</text>
</g>
<g font-size="3.5" fill="#00f">
<text x="51.8" y="150.6">Power Designer</text>
<text x="51.8" y="159.1">Power Designer</text>
<text x="51.8" y="167.5">Power Designer</text>
<text x="25" y="180.2">WLAN/Wi-Fi access point, switch, router</text>
<text x="25" y="184.5">Pro-audio, surveillance, drone</text>
<text x="25" y="188.7">TV, STB and DVR, smart speaker</text>
<text x="25" y="192.9">SSD</text>
<text x="25" y="197.2">Electricity meter</text>
</g>
<text font-size="3.2" fill="#00f" x="143" y="21.1">TPS564252, TPS564255, TPS564257</text>
<g font-size="2.8">
<text x="114.9" y="158.2">PART NUMBER</text>
<text x="149.8" y="158.2">Mode</text>
<text x="174.8" y="158.2">Package</text>
<text x="117.8" y="163.1">TPS564252</text>
<text x="150.5" y="163.1">ECO</text>
<text x="117.8" y="168">TPS564255</text>
<text x="117.8" y="173">TPS564257</text>
<text x="149.4" y="173">FCCM</text>
<text x="150.4" y="168">OOA</text>
<text x="170.4" y="168">DRL (SOT-563, 6)</text>
<text x="111.1" y="179.8">(1)</text>
<text x="118.6" y="179.8">For all available packages, see the orderable addendum at</text>
<text x="118.6" y="183.2">the end of the data sheet.</text>
<text x="27.9" y="265.5">An IMPORTANT NOTICE at the end of this data sheet addresses availability, warranty, changes, use in safety-critical applications,</text>
<text x="27.9" y="268.9">intellectual property matters and other important disclaimers. PRODUCTION DATA.</text>
</g>
<g font-size="2.6">
<text x="42.9" y="111.6">™</text>
<text x="166.8" y="248.2">IN</text>
</g>
<g font-size="2.6" fill="#00f">
<text x="48.9" y="149.7">®</text>
<text x="48.9" y="158.2">®</text>
<text x="48.9" y="166.7">®</text>
</g>
<g font-size="2.5">
<text x="135.3" y="24.3">SLUSEQ6A – DECEMBER 2022 – REVISED MAY 2023</text>
<text x="76.1" y="201.4">L</text>
<text x="22.2" y="206">V</text>
<text x="46.1" y="205.9">1</text>
<text x="50" y="205.9">VIN</text>
<text x="59.6" y="205.9">SW</text>
<text x="66.1" y="205.9">2</text>
<text x="100" y="206">V</text>
<text x="33.8" y="210.2">C</text>
<text x="76.2" y="210.5">V</text>
<text x="86" y="212.7">R</text>
<text x="94.9" y="214.6">C</text>
<text x="34.6" y="217">EN</text>
<text x="46.1" y="217">5</text>
<text x="50" y="217">EN</text>
<text x="60" y="217">PG</text>
<text x="66.1" y="217">4</text>
<text x="46.1" y="225.9">3</text>
<text x="50" y="225.9">GND</text>
<text x="60.4" y="225.9">FB</text>
<text x="66.1" y="225.9">6</text>
<text x="86.1" y="224.9">R</text>
</g>
<text font-size="2.1" fill="#00f" x="186.2" y="157.3">(1)</text>
<text font-size="2" x="121.3" y="223.3" transform="rotate(-90 121.3 223.3)">Efficiency</text>
<g font-size="1.9">
<text x="123.1" y="201.1">100%</text>
<text x="23.8" y="206.2">IN</text>
<text x="101.6" y="206.2">OUT</text>
<text x="124.2" y="208.6">80%</text>
<text x="124.2" y="204.8">90%</text>
<text x="35.6" y="210.4">IN</text>
<text x="77.9" y="210.7">CC</text>
<text x="87.8" y="212.9">FBT</text>
<text x="96.7" y="214.8">OUT</text>
<text x="124.2" y="212.3">70%</text>
<text x="124.2" y="219.8">50%</text>
<text x="124.2" y="216">60%</text>
<text x="87.9" y="225.1">FBB</text>
<text x="124.2" y="227.2">30%</text>
<text x="124.2" y="223.5">40%</text>
<text x="171.5" y="226.6">Vout=1.05V</text>
<text x="124.2" y="230.9">20%</text>
<text x="171.5" y="228.8">Vout=3.3V</text>
<text x="171.5" y="231">Vout=5V</text>
<text x="171.5" y="233.2">Vout=10V</text>
<text x="124.2" y="234.7">10%</text>
<text x="127.1" y="238.4">0</text>
<text x="126.6" y="240.6">0.001</text>
<text x="137.2" y="240.6">0.005</text>
<text x="146.8" y="240.6">0.02</text>
<text x="152.9" y="240.6">0.05</text>
<text x="153.3" y="242.8">Iout(A)</text>
<text x="158" y="240.6">0.1</text>
<text x="162.5" y="240.6">0.2</text>
<text x="168.5" y="240.6">0.5</text>
<text x="173.9" y="240.6">1</text>
<text x="178.4" y="240.6">2</text>
<text x="181.1" y="240.6">3</text>
<text x="183" y="240.6">4</text>
</g>
</svg>
